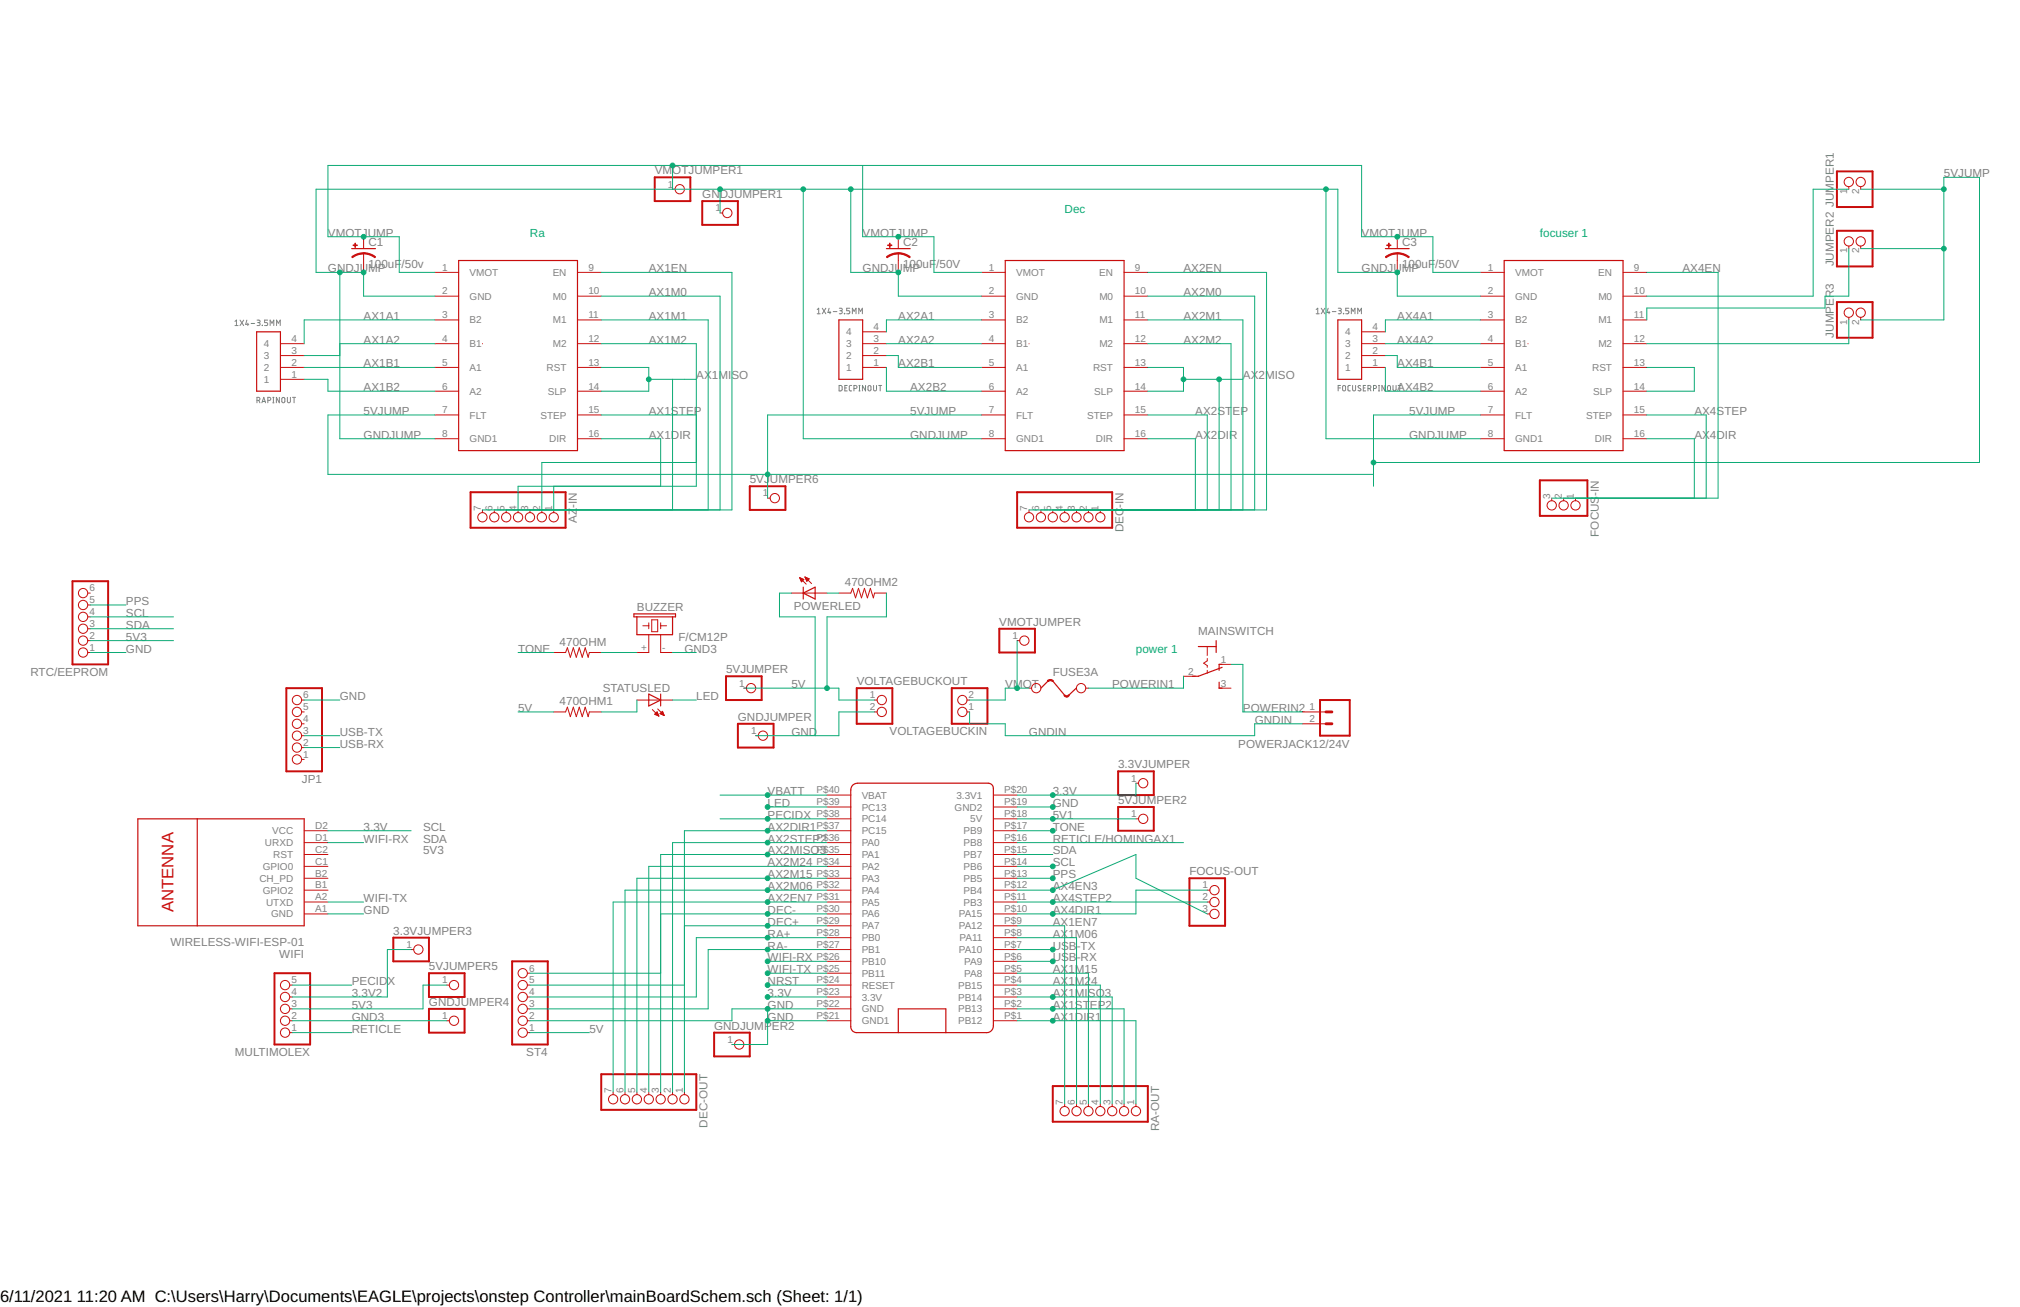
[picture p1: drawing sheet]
<svg xmlns="http://www.w3.org/2000/svg" width="432mm" height="279mm" viewBox="0 0 432 279" stroke-linecap="round" stroke-linejoin="round" font-family="sans-serif">
<g fill="none" stroke="#808080" stroke-width=".21">
<path d="M50.2 68.7l.3-.3v1.2M50.2 69.6h.7M51.3 68.4l.8 1.2M52.1 68.4l-.8 1.2M52.8 68.4l-.3 .9h.7M53 69.1v.5M53.7 69.2h.7M54.9 68.4h.5l.2 .2-.1 .3-.4 .1M55.3 69l.3 .2-.1 .3-.6 .1M56 69.6h.1M57.2 68.4h-.6v.6h.3a.32 .32 0 0 1 .3 .3 .32 .32 0 0 1-.3 .3h-.3M57.7 69.6v-1.2l.4 .7 .4-.7v1.2"/>
<path d="M59.1 69.6v-1.2l.4 .7 .4-.7v1.2M174.7 66.2l.3-.3v1.2M174.7 67.1h.6M175.8 65.9l.7 1.2M176.5 65.9l-.7 1.2M177.2 65.9l-.2 .9h.6M177.4 66.5v.6M178.1 66.6h.8M179.4 65.9h.5l.1 .2-.1 .3h-.4M179.7 66.4l.3 .1v.3l-.1 .2-.5 .1M180.5 67l.1 .1zM181.7 65.9h-.7v.5h.4a.34 .34 0 0 1 .3 .3 .34 .34 0 0 1-.3 .4h-.4"/>
<path d="M182.2 67.1v-1.2l.4 .6 .4-.6v1.2M183.6 67.1v-1.2l.4 .6 .3-.6v1.2M281.3 67.1h.7M281.3 66.2l.4-.3v1.2M282.4 65.9l.8 1.2M283.2 65.9l-.8 1.2M283.9 65.9l-.3 .9h.7M284.1 66.5v.6M284.8 66.6h.8M286.1 65.9h.4l.2 .2-.1 .3h-.4M286.4 66.4l.3 .3v.3l-.6 .1M287.2 67.1h.1"/>
<path d="M288.3 65.9h-.6v.5h.4a.33 .33 0 0 1 .2 .3 .33 .33 0 0 1-.2 .4h-.4M288.9 67.1v-1.2l.4 .6 .3-.6v1.2M290.2 67.1v-1.2l.4 .6 .4-.6v1.2M54.9 85.6l.6-.1v-.4l-.6-.2v1.2M55.3 85.6l.3 .5M56 86.1l.4-1.2 .4 1.2M56.1 85.8h.6M57.3 85.6l.5-.1v-.4l-.5-.2v1.2M58.3 84.9h.3M58.3 86.1h.3M58.4 84.9v1.2M59.7 84.9v1.2l-.6-1.2v1.2"/>
<path d="M60.4 85h.4l.1 .3v.6l-.3 .2-.2-.1-.2-.2zM61.4 84.9v.9l.3 .3 .3-.2 .1-1M62.5 84.9h.7M62.9 84.9v1.2M179.4 82.4h.4l.2 .2v.8l-.2 .1-.4 .1zM180.6 82.9h.4M181.1 82.4h-.5v1.2h.5M182.1 82.4h-.4l-.2 .3 .1 .8 .5 .1M182.5 83.1l.6-.2v-.4l-.6-.1v1.2M183.6 82.4h.3M183.6 83.6h.3M183.7 82.4v1.2"/>
<path d="M185 82.4v1.2l-.6-1.2v1.2M185.7 82.5l.2-.1 .3 .2v.8l-.3 .2-.3-.2zM186.7 82.4l.1 1 .2 .2 .3-.2 .1-1M187.8 82.4h.7M188.2 82.4v1.2M286 82.9h.6M286.6 82.4h-.6v1.2M287.1 82.5l.3-.1 .2 .2v.8l-.2 .2-.4-.2zM288.6 82.4h-.3l-.2 .3v.7l.5 .2M289.1 82.4l.1 1 .2 .2 .4-.2v-1M290.9 82.5l-.4-.1-.2 .3 .6 .5a.33 .33 0 0 1-.2 .4 .33 .33 0 0 1-.4-.2M291.4 82.9h.4"/>
<path d="M291.9 82.4h-.5v1.2h.5M292.4 83.1l.6-.2v-.4l-.6-.1v1.2M292.8 83.1l.3 .5M293.6 83.1l.6-.2v-.4l-.6-.1v1.2M294.7 82.4h.2M294.7 83.6h.2M294.8 82.4v1.2M296.1 82.4v1.2l-.7-1.2v1.2M296.7 82.5h.4l.1 .2v.7l-.2 .2-.3-.1-.1-.3zM297.8 82.4v.8l.2 .4 .4-.2v-1M298.9 82.4h.6M299.2 82.4v1.2"/>
</g>
<g fill="none" stroke="#c90d0c" stroke-width=".21">
<path d="M395.2 39.9v.5M397.7 39.9v.5M77.7 50.6v2.5M77.7 54.2v4M93 58.2h5M123.4 58.2h5.1M143.8 40.4h.5M153.9 45.5h.6M192 50.6v2.5M192 54.2v4M209.8 58.2h5.1M240.3 58.2h5.1"/>
<path d="M298.7 50.6v2.5M298.7 54.2v4M316.5 58.2h5M346.9 58.2h5.1M395.2 52.6v.5M397.7 52.6v.5M59.9 73.5h5.1M59.9 78.5h5.1M59.9 76h5.1M93 63.3h5M93 68.4h5M93 73.5h5"/>
<path d="M93 78.5h5M103.1 73.5h.1M123.4 63.3h5.1M123.4 68.4h5.1M123.4 73.5h5.1M123.4 78.5h5.1M184.4 73.5h5.1M184.4 78.5h5.1M184.4 76h5.1M184.4 70.9h5.1M209.8 63.3h5.1M209.8 68.4h5.1"/>
<path d="M209.8 73.5h5.1M209.8 78.5h5.1M220 73.5h.1M240.3 63.3h5.1M240.3 68.4h5.1M240.3 73.5h5.1M240.3 78.5h5.1M291.1 73.5h5M291.1 78.5h5M291.1 76h5M291.1 70.9h5M316.5 63.3h5"/>
<path d="M316.5 68.4h5M316.5 73.5h5M316.5 78.5h5M326.6 73.5h.1M346.9 63.3h5.1M346.9 68.4h5.1M346.9 73.5h5.1M346.9 78.5h5.1M395.2 67.8v.6M397.7 67.8v.6M59.9 81.1h5.1M93 83.6h5"/>
<path d="M93 88.7h5M93 93.8h5M123.4 83.6h5.1M123.4 88.7h5.1M123.4 93.8h5.1M209.8 83.6h5.1M209.8 88.7h5.1M209.8 93.8h5.1M240.3 83.6h5.1M240.3 88.7h5.1M240.3 93.8h5.1M316.5 83.6h5"/>
<path d="M316.5 88.7h5M316.5 93.8h5M346.9 83.6h5.1M346.9 88.7h5.1M346.9 93.8h5.1M103.1 109v.6M105.7 109v.6M108.2 109v.6M110.7 109v.6M113.3 109v.6M115.8 109v.6M118.4 109v.6"/>
<path d="M164.1 106.5h.5M220 109v.6M222.5 109v.6M225 109v.6M227.6 109v.6M230.1 109v.6M232.7 109v.6M235.2 109v.6M331.7 106.5v.5M334.2 106.5v.5M336.8 106.5v.5M18.8 139.5h.5"/>
<path d="M18.8 126.8h.5M18.8 136.9h.5M18.8 134.4h.5M18.8 131.9h.5M18.8 129.3h.5M118.4 139.5h2.5l.4-1 .6 2 .7-2 .6 2 .6-2 .7 2 .6-2 .6 2 .3-1h2.5M137.4 133.8h1.3M138.7 133.1v1.3M138.7 135.7v3.8h-2.6M139.3 132.5h1.3v2.5h-1.3zM141.2 133.8h1.3M141.2 133.1v1.3"/>
<path d="M141.2 135.7v3.8h2.6M169.2 126.8h7.6M170.9 123.5l1.4 1.4M170.9 123.5l.9 .4-.5 .5zM171 123.6h.2M171 123.7h.5M171.1 123.8h.7M171.2 124h.5M171.2 124.1h.4M171.2 124.2h.3M171.3 124.3h.1M172.1 123.4l1.4 1.4"/>
<path d="M172.1 123.4l.9 .3-.5 .5zM172.1 123.5h.3M172.2 123.6h.5M172.2 123.7h.7M172.3 123.8h.6M172.3 124h.4M172.4 124.1h.2M172.4 124.2h.1M179.3 126.8h2.6l.3-1 .7 2 .6-2 .6 2 .7-2 .6 2 .7-2 .6 2 .2-1h2.6M217.4 136.9h.6M258.1 138.2v1.9M64.5 149.6h.5"/>
<path d="M64.5 152.2h.5M64.5 154.7h.5M64.5 157.3h.5M64.5 159.8h.5M118.4 152.2h2.5l.4-1 .6 2 .7-2 .6 2 .6-2 .7 2 .6-2 .6 2 .3-1h2.5M136.1 149.6h7.7M139.4 151.7l1.4 1.4M140 152.7l.8 .4M140 152.7h.7M140.1 152.6h.5M140.2 152.8h.5M140.2 152.4h.4"/>
<path d="M140.3 152.3h.2M140.5 152.2l-.5 .5M140.5 152.2l.3 .9M140.5 152.2h.1M140.5 152.9h.3M140.6 151.6l1.4 1.4M140.8 153h.1M141.1 152.6h.7M141.1 152.6l.9 .4M141.1 152.6l.5-.5 .4 .9M141.2 152.4h.6M141.4 152.7h.5"/>
<path d="M141.4 152.3h.3M141.5 152.2h.2M141.6 152.1h.1M141.6 152.8h.3M141.9 152.9h.1M159 147.1h.6M161.5 157.3h.6M186.9 149.6h.6M186.9 152.2h.6M206.7 149.6h.6M206.7 152.2h.6M220 147.1h.5"/>
<path d="M232.1 147.1h.6M253 144.6h2.5M258.1 140.8v.5l-.8 .5 .8 .5v.4M258.1 143.3v.6M260.6 147.1h2.5M260.6 142h2.5M278.4 152.2h5M278.4 154.7h5M64.5 162.3h.5M65 177.6h5.1M176.8 177.6h5.1M176.8 175h5.1"/>
<path d="M176.8 172.5h5.1M176.8 170h5.1M212.3 177.6h5.1M212.3 175h5.1M212.3 172.5h5.1M212.3 170h5.1M242.8 175h.6M242.8 167.4h.6M65 195.4h5.1M65 192.8h5.1M65 190.3h5.1M65 187.7h5.1"/>
<path d="M65 185.2h5.1M65 182.7h5.1M65 180.1h5.1M176.8 197.9h5.1M176.8 195.4h5.1M176.8 192.8h5.1M176.8 190.3h5.1M176.8 187.7h5.1M176.8 185.2h5.1M176.8 182.7h5.1M176.8 180.1h5.1M212.3 197.9h5.1"/>
<path d="M212.3 195.4h5.1M212.3 192.8h5.1M212.3 190.3h5.1M212.3 187.7h5.1M212.3 185.2h5.1M212.3 182.7h5.1M212.3 180.1h5.1M258.1 195.4h.5M258.1 192.8h.5M258.1 190.3h.5M61.9 218.2h.6M61.9 215.7h.6"/>
<path d="M61.9 213.1h.6M61.9 210.6h.6M87.9 203h.6M95.5 218.2h.6M95.5 210.6h.6M112.7 218.2h.6M112.7 215.7h.6M112.7 213.1h.6M112.7 210.6h.6M112.7 208h.6M176.8 218.2h5.1M176.8 215.7h5.1"/>
<path d="M176.8 213.1h5.1M176.8 210.6h5.1M176.8 208h5.1M176.8 205.5h5.1M176.8 203h5.1M176.8 200.4h5.1M212.3 218.2h5.1M212.3 215.7h5.1M212.3 213.1h5.1M212.3 210.6h5.1M212.3 208h5.1M212.3 205.5h5.1"/>
<path d="M212.3 203h5.1M212.3 200.4h5.1M61.9 220.7h.6M112.7 220.7h.6M131.1 233.4v.6M133.6 233.4v.6M136.1 233.4v.6M138.7 233.4v.6M141.2 233.4v.6M143.8 233.4v.6M146.3 233.4v.6M156.5 223.3h.5"/>
<path d="M227.6 236v.6M230.1 236v.6M232.7 236v.6M235.2 236v.6M237.7 236v.6M240.3 236v.6M242.8 236v.6"/>
<circle cx="395.2" cy="38.9" r=".99"/>
<circle cx="397.7" cy="38.9" r=".99"/>
<circle cx="145.3" cy="40.4" r=".99"/>
<circle cx="155.5" cy="45.5" r=".99"/>
<circle cx="395.2" cy="51.6" r=".99"/>
<circle cx="397.7" cy="51.6" r=".99"/>
<circle cx="395.2" cy="66.8" r=".99"/>
<circle cx="397.7" cy="66.8" r=".99"/>
<circle cx="103.1" cy="110.6" r=".99"/>
<circle cx="105.7" cy="110.6" r=".99"/>
<circle cx="108.2" cy="110.6" r=".99"/>
<circle cx="110.7" cy="110.6" r=".99"/>
<circle cx="113.3" cy="110.6" r=".99"/>
<circle cx="115.8" cy="110.6" r=".99"/>
<circle cx="118.4" cy="110.6" r=".99"/>
<circle cx="165.6" cy="106.5" r=".99"/>
<circle cx="220" cy="110.6" r=".99"/>
<circle cx="222.5" cy="110.6" r=".99"/>
<circle cx="225" cy="110.6" r=".99"/>
<circle cx="227.6" cy="110.6" r=".99"/>
<circle cx="230.1" cy="110.6" r=".99"/>
<circle cx="232.7" cy="110.6" r=".99"/>
<circle cx="235.2" cy="110.6" r=".99"/>
<circle cx="331.7" cy="108" r=".99"/>
<circle cx="334.2" cy="108" r=".99"/>
<circle cx="336.8" cy="108" r=".99"/>
<circle cx="17.8" cy="129.3" r=".99"/>
<circle cx="17.8" cy="134.4" r=".99"/>
<circle cx="17.8" cy="139.5" r=".99"/>
<circle cx="17.8" cy="136.9" r=".99"/>
<circle cx="17.8" cy="131.9" r=".99"/>
<circle cx="17.8" cy="126.8" r=".99"/>
<circle cx="219" cy="136.9" r=".99"/>
<circle cx="63.5" cy="154.7" r=".99"/>
<circle cx="63.5" cy="152.2" r=".99"/>
<circle cx="63.5" cy="149.6" r=".99"/>
<circle cx="63.5" cy="157.3" r=".99"/>
<circle cx="63.5" cy="159.8" r=".99"/>
<circle cx="160.5" cy="147.1" r=".99"/>
<circle cx="163.1" cy="157.3" r=".99"/>
<circle cx="188.5" cy="149.6" r=".99"/>
<circle cx="188.5" cy="152.2" r=".99"/>
<circle cx="205.7" cy="152.2" r=".99"/>
<circle cx="205.7" cy="149.6" r=".99"/>
<circle cx="221.5" cy="147.1" r=".99"/>
<circle cx="231.1" cy="147.1" r=".99"/>
<circle cx="63.5" cy="162.3" r=".99"/>
<circle cx="244.4" cy="167.4" r=".99"/>
<circle cx="244.4" cy="175" r=".99"/>
<circle cx="259.6" cy="192.8" r=".99"/>
<circle cx="259.6" cy="190.3" r=".99"/>
<circle cx="259.6" cy="195.4" r=".99"/>
<circle cx="60.9" cy="215.7" r=".99"/>
<circle cx="60.9" cy="213.1" r=".99"/>
<circle cx="60.9" cy="210.6" r=".99"/>
<circle cx="60.9" cy="218.2" r=".99"/>
<circle cx="89.4" cy="203" r=".99"/>
<circle cx="97" cy="218.2" r=".99"/>
<circle cx="97" cy="210.6" r=".99"/>
<circle cx="111.7" cy="210.6" r=".99"/>
<circle cx="111.7" cy="218.2" r=".99"/>
<circle cx="111.7" cy="215.7" r=".99"/>
<circle cx="111.7" cy="208" r=".99"/>
<circle cx="111.7" cy="213.1" r=".99"/>
<circle cx="60.9" cy="220.7" r=".99"/>
<circle cx="111.7" cy="220.7" r=".99"/>
<circle cx="131.1" cy="235" r=".99"/>
<circle cx="133.6" cy="235" r=".99"/>
<circle cx="136.1" cy="235" r=".99"/>
<circle cx="138.7" cy="235" r=".99"/>
<circle cx="141.2" cy="235" r=".99"/>
<circle cx="143.8" cy="235" r=".99"/>
<circle cx="146.3" cy="235" r=".99"/>
<circle cx="158" cy="223.3" r=".99"/>
<circle cx="227.6" cy="237.5" r=".99"/>
<circle cx="230.1" cy="237.5" r=".99"/>
<circle cx="232.7" cy="237.5" r=".99"/>
<circle cx="235.2" cy="237.5" r=".99"/>
<circle cx="237.7" cy="237.5" r=".99"/>
<circle cx="240.3" cy="237.5" r=".99"/>
<circle cx="242.8" cy="237.5" r=".99"/>
</g>
<g fill="none" stroke="#c90d0c" stroke-width=".25">
<path d="M75.2 53.1h5.1M98 55.7h25.4v40.6h-25.4zM189.5 53.1h5.1M214.9 55.7h25.4v40.6h-25.4zM296.1 53.1h5.1M321.5 55.7h25.4v40.6h-25.4zM54.9 70.9h5v12.7h-5zM179.3 68.4h5.1v12.7h-5.1zM286 68.4h5.1v12.7h-5.1zM135.5 131.2h8.9v.7h-8.9zM136.1 131.9v3.8h7.7v-3.8M171.7 126.8l2.5-1.3v2.6z"/>
<path d="M171.7 125.5v2.6M256.2 138.2h3.8M260 136.9v2.6M138.7 148.4l2.5 1.2-2.5 1.3zM141.2 148.4v2.5M224 145.6l-1.5 1.5M225 145.6l2.6 3M230.1 147.1l-1.6 1.5M260.6 145.8v1.3h.6M261.2 142.7l-5 1.9h-1.3M261.2 142h-.6v1.3M29.5 175h35.5v22.9h-35.5z"/>
<path d="M42.2 175v22.9M182.2 168l.5-.4 .6-.2h28l.5 .2 .4 .4 .1 .5v50.8l-.3 .9-.5 .4-.6 .1h-27.8l-.8-.2-.3-.5-.1-.5v-50.6zM192 220.7v-5h10.2v5"/>
</g>
<g fill="#c90d0c" stroke="#c90d0c" stroke-width=".21">
<path d="M224 145.4l.5-.1v.2l-.4 .2-.2-.2z" fill-rule="evenodd"/>
<path d="M224.5 145.3l.7 .2-.2 .2-.5-.2z" fill-rule="evenodd"/>
<path d="M228 148.8l.4-.3 .2 .1-.5 .4z" fill-rule="evenodd"/>
<path d="M227.4 148.7l.3-.1 .3 .2v.2z" fill-rule="evenodd"/>
<path d="M77.7 54l1.4 .3 1.2 .6-.2 .2-1.3-.7-1.1-.1z" fill-rule="evenodd"/>
<path d="M75.2 54.9l1.2-.6 1.3-.3v.3l-1 .1-1.4 .7z" fill-rule="evenodd"/>
<path d="M192 54l1.4 .3 1.2 .6-.2 .2-1.4-.7-1-.1z" fill-rule="evenodd"/>
<path d="M189.5 54.9l1.2-.6 1.3-.3v.3l-1 .1-1.4 .7z" fill-rule="evenodd"/>
<path d="M298.7 54l1.4 .3 1.2 .6-.2 .2-1.4-.7-1-.1z" fill-rule="evenodd"/>
<path d="M296.1 54.9l1.2-.6 1.4-.3v.3l-1 .1-1.4 .7z" fill-rule="evenodd"/>
</g>
<g fill="#c90d0c" stroke="#c90d0c" stroke-width=".21">
<path d="M75.5 52.4h.9v.1h-.9z"/>
<path d="M75.9 52h.1v.9h-.1z"/>
<path d="M189.8 52.4h.8v.1h-.8z"/>
<path d="M190.1 52h.2v.9h-.2z"/>
<path d="M296.4 52.4h.9v.1h-.9z"/>
<path d="M296.8 52h.1v.9h-.1z"/>
</g>
<g fill="none" stroke="#c90d0c" stroke-width=".42">
<path d="M140 37.9h7.6v5.1h-7.6zM392.7 36.6h7.6v7.7h-7.6zM150.1 43h7.6v5.1h-7.6zM392.7 49.3h7.6v7.7h-7.6zM392.7 64.6h7.6v7.6h-7.6zM100.6 105.2h20.3v7.6h-20.3zM160.3 103.9h7.6v5.1h-7.6zM217.4 105.2h20.3v7.6h-20.3zM329.2 102.7h10.1v7.6h-10.1zM15.5 124.2h7.6v17.8h-7.6zM213.6 134.4h7.6v5.1h-7.6zM61.2 147.1h7.6v17.8h-7.6z"/>
<path d="M155.2 144.6h7.6v5h-7.6zM157.7 154.7h7.7v5.1h-7.7zM183.1 147.1h7.7v7.6h-7.7zM203.5 147.1h7.6v7.6h-7.6zM282.2 149.6h6.3v7.7h-6.3zM239 172.5h7.6v5.1h-7.6zM239 164.9h7.6v5.1h-7.6zM254.3 187.7h7.6v10.2h-7.6zM58.7 208h7.6v15.3h-7.6zM84.1 200.4h7.6v5.1h-7.6zM91.7 208h7.6v5.1h-7.6zM91.7 215.7h7.6v5h-7.6z"/>
<path d="M109.5 205.5h7.6v17.8h-7.6zM128.5 229.6h20.3v7.7h-20.3zM152.7 220.7h7.6v5.1h-7.6zM225 232.2h20.4v7.6h-20.4z"/>
</g>
<path d="M283.4 154.7h1.3M283.4 152.2h1.3" fill="none" stroke="#c90d0c" stroke-width=".61"/>
<g fill="none" stroke="#0dab76" stroke-width=".21">
<path d="M143.8 35.4v5M184.4 35.4v15.2h15.2v7.6h10.2M72.6 58.2v35.6h20.4M93 58.2h-7.7v-7.6h-15.2v-15.2h221v15.2h15.2v7.6h10.2M128.5 58.2h28v50.8h-53.4M153.9 40.4v5.1M171.7 40.4v53.4h38.1M181.9 40.4v17.8h10.1v5.1h17.8M245.4 58.2h25.3v50.8h-50.7M283.4 40.4v53.4h33.1M352 58.2h15.3v48.3h-35.6M395.2 40.4h-7.6v22.9h-35.6"/>
<path d="M395.2 53.1v10.2h-5.1v2.5h-38.1v2.6M397.7 40.4h17.8M397.7 53.1h17.8M65 78.5h28M65 76h7.6M72.6 73.5h20.4M93 68.4h-28v5.1M93 63.3h-15.3v-5.1h-10.1v-17.8h218.4v17.8h12.7v5.1h17.8M128.5 73.5h20.3v30.4h-38.1v5.1M128.5 78.5h10.2v5.1h-10.2M128.5 68.4h22.9v40.6M128.5 63.3h25.4v45.7"/>
<path d="M189.5 76h2.5v2.5h17.8M189.5 78.5v5.1h20.3M189.5 73.5h20.3M209.8 68.4h-20.3v2.5M245.4 78.5h7.6v5.1h-7.6M245.4 73.5h17.7v35.5M245.4 68.4h20.3v40.6M245.4 63.3h22.8v45.7M296.1 76h2.6v2.5h17.8M296.1 78.5v5.1h20.4M296.1 73.5h20.4M316.5 68.4h-20.4v2.5"/>
<path d="M352 78.5h10.2v5.1h-10.2M395.2 68.4v5.1h-43.2M397.7 68.4h17.8v-30.5h7.6v61h-129.5M65 81.1h5.1v2.5h22.9M93 88.7h-22.9v12.7h223.5M128.5 88.7h20.3M128.5 93.8h12.7v10.1M138.7 81.1h10.1M143.8 81.1v27.9M148.8 98.9h-33v10.1M209.8 88.7h-45.7v17.8M245.4 88.7h12.7v20.3"/>
<path d="M245.4 93.8h10.1v15.2M253 81.1h12.7M260.6 81.1v27.9M316.5 88.7h-22.9v15.2M352 88.7h12.7v17.8M352 93.8h10.2v12.7M118.4 103.9v5.1M19.3 131.9h17.8M19.3 139.5h7.6M19.3 129.3h7.6M19.3 134.4h17.8M19.3 136.9h17.8"/>
<path d="M110.7 139.5h7.7M128.5 139.5h7.6M143.8 139.5h5M169.2 126.8h-2.6v5.1h7.6v25.4M176.8 126.8h2.5M189.5 126.8v5.1h-12.7v15.2M217.4 136.9v10.2M65 157.3h7.6M65 149.6h7.6M65 159.8h7.6M110.7 152.2h7.7M136.1 149.6v2.6h-7.6"/>
<path d="M143.8 149.6h5M159 147.1h20.3v2.5h7.6M186.9 152.2h-7.6v5.1h-17.8M207.3 152.2v2.5h7.6v2.6h53.3v-2.6h10.2M220 147.1h-5.1v2.5h-7.6M253 144.6v2.5h-20.3M263.1 142h2.6v10.2h12.7M70.1 177.6h17.8M153.9 170h22.9M153.9 175h22.9M164.1 172.5h12.7M176.8 177.6h-30.5v55.8"/>
<path d="M217.4 172.5h7.6M217.4 177.6h7.6M217.4 175h25.4M242.8 167.4v2.6h-25.4M70.1 195.4h7.6M70.1 180.1h7.6M70.1 192.8h7.6M141.2 195.4h35.6M146.3 197.9h30.5M176.8 185.2h-38.1v48.2M176.8 180.1h-33v53.3M176.8 182.7h-35.6v50.7"/>
<path d="M176.8 187.7h-40.7v45.7M176.8 192.8h-45.7v40.6M176.8 190.3h-43.2v43.1M217.4 187.7h7.6M217.4 185.2h7.6M217.4 182.7h7.6M217.4 190.3h7.6l17.8-7.6v5l15.3 7.7M217.4 197.9h10.2v38.1M217.4 180.1h35.6M217.4 192.8h40.7M258.1 190.3h-15.3v5.1h-25.4M62.5 218.2h33"/>
<path d="M62.5 210.6h12.7M87.9 203h-5.1v10.1h-20.3M95.5 210.6h-5.1v5.1h-27.9M113.3 210.6h33M113.3 208h27.9M164.1 218.2h12.7M164.1 215.7v7.6h-7.6M164.1 205.5h12.7M164.1 213.1h12.7M164.1 210.6h12.7M164.1 208h12.7M176.8 203h-25.4v12.7h-38.1"/>
<path d="M176.8 215.7h-20.3v2.5h-43.2M176.8 200.4h-28v12.7h-35.5M217.4 215.7h22.9v20.3M217.4 218.2h25.4v17.8M217.4 205.5h7.6M217.4 203h7.6M217.4 213.1h20.3v22.9M217.4 210.6h17.8v25.4M217.4 208h15.3v28M217.4 200.4h12.7v35.6M62.5 220.7h12.7M113.3 220.7h12.7"/>
</g>
<g fill="#0dab76" stroke="#0dab76" stroke-width=".21">
<circle cx="225" cy="172.5" r=".51"/>
<circle cx="164.1" cy="215.7" r=".51"/>
<circle cx="164.1" cy="218.2" r=".51"/>
<circle cx="138.7" cy="81.1" r=".51"/>
<circle cx="225" cy="205.5" r=".51"/>
<circle cx="225" cy="203" r=".51"/>
<circle cx="225" cy="187.7" r=".51"/>
<circle cx="225" cy="185.2" r=".51"/>
<circle cx="225" cy="177.6" r=".51"/>
<circle cx="176.8" cy="147.1" r=".51"/>
<circle cx="225" cy="170" r=".51"/>
<circle cx="164.1" cy="213.1" r=".51"/>
<circle cx="164.1" cy="170" r=".51"/>
<circle cx="164.1" cy="172.5" r=".51"/>
<circle cx="164.1" cy="175" r=".51"/>
<circle cx="253" cy="81.1" r=".51"/>
<circle cx="260.6" cy="81.1" r=".51"/>
<circle cx="164.1" cy="195.4" r=".51"/>
<circle cx="164.1" cy="197.9" r=".51"/>
<circle cx="164.1" cy="205.5" r=".51"/>
<circle cx="164.1" cy="208" r=".51"/>
<circle cx="164.1" cy="210.6" r=".51"/>
<circle cx="217.4" cy="147.1" r=".51"/>
<circle cx="164.1" cy="203" r=".51"/>
<circle cx="164.1" cy="200.4" r=".51"/>
<circle cx="225" cy="175" r=".51"/>
<circle cx="164.1" cy="101.4" r=".51"/>
<circle cx="293.6" cy="98.9" r=".51"/>
<circle cx="415.5" cy="53.1" r=".51"/>
<circle cx="415.5" cy="40.4" r=".51"/>
<circle cx="192" cy="58.2" r=".51"/>
<circle cx="181.9" cy="40.4" r=".51"/>
<circle cx="298.7" cy="58.2" r=".51"/>
<circle cx="153.9" cy="40.4" r=".51"/>
<circle cx="77.7" cy="58.2" r=".51"/>
<circle cx="283.4" cy="40.4" r=".51"/>
<circle cx="171.7" cy="40.4" r=".51"/>
<circle cx="72.6" cy="58.2" r=".51"/>
<circle cx="298.7" cy="50.6" r=".51"/>
<circle cx="77.7" cy="50.6" r=".51"/>
<circle cx="192" cy="50.6" r=".51"/>
<circle cx="143.8" cy="35.4" r=".51"/>
<circle cx="164.1" cy="177.6" r=".51"/>
<circle cx="164.1" cy="180.1" r=".51"/>
<circle cx="164.1" cy="182.7" r=".51"/>
<circle cx="164.1" cy="187.7" r=".51"/>
<circle cx="164.1" cy="190.3" r=".51"/>
<circle cx="164.1" cy="192.8" r=".51"/>
<circle cx="225" cy="218.2" r=".51"/>
<circle cx="225" cy="215.7" r=".51"/>
<circle cx="225" cy="213.1" r=".51"/>
<circle cx="225" cy="195.4" r=".51"/>
<circle cx="225" cy="192.8" r=".51"/>
<circle cx="225" cy="190.3" r=".51"/>
</g>
<text font-size="3.6" fill="#c90d0c" x="37.1" y="195" transform="rotate(-90 37.1 195)">ANTENNA</text>
<g font-size="3.5">
<text x="0" y="278.4">6/11/2021</text>
<text x="16.4" y="278.4">11:20 AM C:\Users\Harry\Documents\EAGLE\projects\onstep Controller\mainBoardSchem.sch (Sheet: 1/1)</text>
</g>
<g font-size="2.5" fill="#808080">
<text x="140" y="37.3">VMOTJUMPER1</text>
<text x="415.5" y="37.9">5VJUM</text>
<text x="423.7" y="37.9">P</text>
<text x="150.1" y="42.4">GNDJUMPER1</text>
<text x="70.1" y="50.6">VMOTJUMP</text>
<text x="78.7" y="52.5">C1</text>
<text x="184.4" y="50.6">VMOTJUMP</text>
<text x="193" y="52.5">C2</text>
<text x="291.1" y="50.6">VMOTJUMP</text>
<text x="299.7" y="52.5">C3</text>
<text x="70.1" y="58.2">GNDJUMP</text>
<text x="78.7" y="57.3">100uF</text>
<text x="85.9" y="57.3">/50v</text>
<text x="138.7" y="58.2">AX1EN</text>
<text x="184.4" y="58.2">GNDJUMP</text>
<text x="193" y="57.3">100uF</text>
<text x="200.1" y="57.3">/50V</text>
<text x="253" y="58.2">AX2EN</text>
<text x="291.1" y="58.2">GNDJUMP</text>
<text x="299.7" y="57.3">100uF</text>
<text x="306.8" y="57.3">/50V</text>
<text x="359.6" y="58.2">AX4EN</text>
<text x="392" y="57" transform="rotate(-90 392 57)">JUMPER2 JUMPER1</text>
<text x="138.7" y="63.3">AX1M0</text>
<text x="253" y="63.3">AX2M0</text>
<text x="77.7" y="68.4">AX1A1</text>
<text x="138.7" y="68.4">AX1M1</text>
<text x="192" y="68.4">AX2A1</text>
<text x="253" y="68.4">AX2M1</text>
<text x="298.7" y="68.4">AX4A1</text>
<text x="77.7" y="73.5">AX1A2</text>
<text x="138.7" y="73.5">AX1M2</text>
<text x="192" y="73.5">AX2A2</text>
<text x="253" y="73.5">AX2M2</text>
<text x="298.7" y="73.5">AX4A2</text>
<text x="392" y="72.2" transform="rotate(-90 392 72.2)">JUMPER3</text>
<text x="77.7" y="83.6">AX1B2</text>
<text x="77.7" y="78.5">AX1B1</text>
<text x="148.8" y="81.1">AX1MISO</text>
<text x="192" y="78.5">AX2B1</text>
<text x="194.6" y="83.6">AX2B2</text>
<text x="265.7" y="81.1">AX2MISO</text>
<text x="298.7" y="78.5">AX4B1</text>
<text x="298.7" y="83.6">AX4B2</text>
<text x="77.7" y="88.7">5VJUMP</text>
<text x="138.7" y="88.7">AX1STEP</text>
<text x="194.6" y="88.7">5VJUMP</text>
<text x="255.5" y="88.7">AX2ST</text>
<text x="263.5" y="88.7">EP</text>
<text x="301.2" y="88.7">5VJUMP</text>
<text x="362.2" y="88.7">AX4STEP</text>
<text x="77.7" y="93.8">GNDJUMP</text>
<text x="138.7" y="93.8">AX1DIR</text>
<text x="194.6" y="93.8">GNDJUMP</text>
<text x="255.5" y="93.8">AX2DIR</text>
<text x="301.2" y="93.8">GNDJUMP</text>
<text x="362.2" y="93.8">AX4DIR</text>
<text x="160.3" y="103.3">5VJ</text>
<text x="164.6" y="103.3">UMPER6</text>
<text x="341.7" y="106" transform="rotate(-90 341.7 106)">-IN</text>
<text x="123.3" y="111.7" transform="rotate(-90 123.3 111.7)">AZ</text>
<text x="123.3" y="108.5" transform="rotate(-90 123.3 108.5)">-IN</text>
<text x="240.1" y="113.8" transform="rotate(-90 240.1 113.8)">DEC</text>
<text x="240.1" y="108.5" transform="rotate(-90 240.1 108.5)">-IN</text>
<text x="341.7" y="114.7" transform="rotate(-90 341.7 114.7)">FOCUS</text>
<text x="180.6" y="125.3">470OHM2</text>
<text x="26.9" y="129.3">PPS</text>
<text x="26.9" y="131.9">SCL</text>
<text x="136.1" y="130.6">BUZZER</text>
<text x="169.7" y="130.3">POWERLED</text>
<text x="26.9" y="134.4">SDA</text>
<text x="26.9" y="137">5V3</text>
<text x="119.6" y="138">470OHM</text>
<text x="145" y="137">F/CM12P</text>
<text x="213.6" y="133.8">VMOTJUMPER</text>
<text x="256.1" y="135.7">MAINSWITCH</text>
<text x="26.9" y="139.5">GND</text>
<text x="110.7" y="139.5">TONE</text>
<text x="146.3" y="139.5">GND3</text>
<text x="155.2" y="143.9">5VJUMPER</text>
<text x="6.5" y="144.4">RTC/EEPROM</text>
<text x="72.6" y="149.6">GND</text>
<text x="128.9" y="147.9">STATUSLED</text>
<text x="148.8" y="149.6">LED</text>
<text x="169.2" y="147.1">5V</text>
<text x="183.1" y="146.5">VOLTAGEBUCKOUT</text>
<text x="214.9" y="147.1">VMOT</text>
<text x="225" y="144.6">FUSE3A</text>
<text x="237.7" y="147.1">POWERIN1</text>
<text x="110.7" y="152.2">5V</text>
<text x="119.6" y="150.7">470OHM1</text>
<text x="157.7" y="154.1">GNDJUMPER</text>
<text x="265.7" y="152.2">POWERIN2</text>
<text x="268.2" y="154.7">GNDIN</text>
<text x="72.6" y="159.8">USB-RX</text>
<text x="72.6" y="157.3">USB-TX</text>
<text x="169.2" y="157.3">GND</text>
<text x="190.2" y="157.1">VOLTAGEBUCKIN</text>
<text x="220" y="157.3">GNDIN</text>
<text x="264.7" y="159.8">POWERJACK12/24V</text>
<text x="64.5" y="167.3">JP1</text>
<text x="239" y="164.3">3.3VJUMPER</text>
<text x="164.1" y="170">VBATT</text>
<text x="164.1" y="172.5">LED</text>
<text x="225" y="172.5">GND</text>
<text x="225" y="170">3.3V</text>
<text x="239" y="171.9">5VJUMPER2</text>
<text x="77.7" y="177.6">3.3V</text>
<text x="90.4" y="177.6">SCL</text>
<text x="164.1" y="175">PECIDX</text>
<text x="164.1" y="177.6">AX2DIR1</text>
<text x="225" y="177.6">TONE</text>
<text x="225" y="175">5V1</text>
<text x="77.7" y="180.1">WIFI-RX</text>
<text x="90.4" y="180.1">SDA</text>
<text x="90.4" y="182.7">5V3</text>
<text x="164.1" y="180.1">AX2STEP2</text>
<text x="164.1" y="182.7">AX2MISO3</text>
<text x="164.1" y="185.2">AX2M24</text>
<text x="225" y="185.2">SCL</text>
<text x="225" y="182.7">SDA</text>
<text x="225" y="180.1">RETICLE/HOMINGAX1</text>
<text x="164.1" y="187.7">AX2M15</text>
<text x="164.1" y="190.3">AX2M06</text>
<text x="225" y="187.7">PPS</text>
<text x="225" y="190.3">AX4EN3</text>
<text x="254.2" y="187.1">FOCUS-OUT</text>
<text x="77.7" y="195.4">GND</text>
<text x="77.7" y="192.8">WIFI-TX</text>
<text x="164.1" y="195.4">DEC-</text>
<text x="164.1" y="197.9">DEC+</text>
<text x="164.1" y="192.8">AX2EN7</text>
<text x="225" y="197.9">AX1EN7</text>
<text x="225" y="195.4">AX4DIR1</text>
<text x="225" y="192.8">AX4STEP2</text>
<text x="36.4" y="202.2">WIRELESS-WIFI-ESP-01</text>
<text x="84.1" y="199.8">3.3VJUMPER3</text>
<text x="164.1" y="203">RA-</text>
<text x="164.1" y="200.4">RA+</text>
<text x="225" y="203">USB</text>
<text x="225" y="200.4">AX1M06</text>
<text x="230.2" y="203">-TX</text>
<text x="59.7" y="204.8">WIFI</text>
<text x="91.7" y="207.4">5VJUMPER5</text>
<text x="164.1" y="205.5">WIFI-RX</text>
<text x="164.1" y="208.1">WIFI-TX</text>
<text x="225" y="205.5">USB</text>
<text x="225" y="208.1">AX1M1</text>
<text x="230.2" y="205.5">-RX</text>
<text x="233.2" y="208.1">5</text>
<text x="75.2" y="210.6">PECID</text>
<text x="75.2" y="215.7">5V3</text>
<text x="75.2" y="213.1">3.3V2</text>
<text x="82.8" y="210.6">X</text>
<text x="91.7" y="215">GNDJUMPER4</text>
<text x="164.1" y="215.7">GND</text>
<text x="164.1" y="213.1">3.3V</text>
<text x="164.1" y="210.6">NRST</text>
<text x="225" y="215.7">AX1ST</text>
<text x="225" y="213.1">AX1MISO3</text>
<text x="225" y="210.6">AX1M2</text>
<text x="233" y="215.7">EP2</text>
<text x="233.2" y="210.6">4</text>
<text x="75.2" y="220.8">RETICLE</text>
<text x="75.2" y="218.2">GND3</text>
<text x="126" y="220.8">5V</text>
<text x="152.7" y="220.1">GNDJUMPER2</text>
<text x="164.1" y="218.2">GND</text>
<text x="225" y="218.2">AX1DIR1</text>
<text x="50.2" y="225.7">MULTIMOLEX</text>
<text x="112.5" y="225.7">ST4</text>
<text x="151.3" y="241" transform="rotate(-90 151.3 241)">DEC-OUT</text>
<text x="247.8" y="241.8" transform="rotate(-90 247.8 241.8)">RA-OUT</text>
</g>
<g font-size="2.5" fill="#0dab76">
<text x="227.6" y="45.5">Dec</text>
<text x="113.3" y="50.6">Ra</text>
<text x="329.2" y="50.6">focuser 1</text>
<text x="242.8" y="139.5">power 1</text>
</g>
<g font-size="2.1" fill="#808080">
<text x="142.8" y="40.1">1</text>
<text x="394.8" y="41.4" transform="rotate(-90 394.8 41.4)">1</text>
<text x="397.4" y="41.4" transform="rotate(-90 397.4 41.4)">2</text>
<text x="152.9" y="45.2">1</text>
<text x="94.5" y="57.9">1</text>
<text x="100.4" y="59">VMOT</text>
<text x="118.1" y="59">EN</text>
<text x="125.8" y="57.9">9</text>
<text x="211.4" y="57.9">1</text>
<text x="217.2" y="59">VMOT</text>
<text x="235" y="59">EN</text>
<text x="242.6" y="57.9">9</text>
<text x="318" y="57.9">1</text>
<text x="323.9" y="59">VMOT</text>
<text x="341.6" y="59">EN</text>
<text x="349.3" y="57.9">9</text>
<text x="394.8" y="54.1" transform="rotate(-90 394.8 54.1)">1</text>
<text x="397.4" y="54.1" transform="rotate(-90 397.4 54.1)">2</text>
<text x="94.5" y="63">2</text>
<text x="100.4" y="64.1">GND</text>
<text x="118.2" y="64.1">M0</text>
<text x="125.8" y="63">10</text>
<text x="211.4" y="63">2</text>
<text x="217.2" y="64.1">GND</text>
<text x="235" y="64.1">M0</text>
<text x="242.6" y="63">10</text>
<text x="318" y="63">2</text>
<text x="323.9" y="64.1">GND</text>
<text x="341.7" y="64.1">M0</text>
<text x="349.3" y="63">10</text>
<text x="94.5" y="68">3</text>
<text x="100.4" y="69.1">B2</text>
<text x="118.2" y="69.1">M1</text>
<text x="125.8" y="68">11</text>
<text x="180.9" y="71.7">4</text>
<text x="186.7" y="70.6">4</text>
<text x="211.4" y="68">3</text>
<text x="217.2" y="69.1">B2</text>
<text x="235" y="69.1">M1</text>
<text x="242.6" y="68">11</text>
<text x="287.5" y="71.7">4</text>
<text x="293.4" y="70.6">4</text>
<text x="318" y="68">3</text>
<text x="323.9" y="69.1">B2</text>
<text x="341.7" y="69.1">M1</text>
<text x="349.3" y="68">11</text>
<text x="394.8" y="69.4" transform="rotate(-90 394.8 69.4)">1</text>
<text x="397.4" y="69.4" transform="rotate(-90 397.4 69.4)">2</text>
<text x="56.4" y="76.8">3</text>
<text x="56.4" y="74.2">4</text>
<text x="62.3" y="75.7">3</text>
<text x="62.3" y="73.1">4</text>
<text x="94.5" y="73.1">4</text>
<text x="100.4" y="74.2">B1</text>
<text x="118.2" y="74.2">M2</text>
<text x="125.8" y="73.1">12</text>
<text x="180.9" y="76.8">2</text>
<text x="180.9" y="74.2">3</text>
<text x="186.7" y="75.7">2</text>
<text x="186.7" y="73.1">3</text>
<text x="211.4" y="73.1">4</text>
<text x="217.2" y="74.2">B1</text>
<text x="235" y="74.2">M2</text>
<text x="242.6" y="73.1">12</text>
<text x="287.5" y="76.8">2</text>
<text x="287.5" y="74.2">3</text>
<text x="293.4" y="75.7">2</text>
<text x="293.4" y="73.1">3</text>
<text x="318" y="73.1">4</text>
<text x="323.9" y="74.2">B1</text>
<text x="341.7" y="74.2">M2</text>
<text x="349.3" y="73.1">12</text>
<text x="56.4" y="81.8">1</text>
<text x="56.4" y="79.3">2</text>
<text x="62.3" y="80.7">1</text>
<text x="62.3" y="78.2">2</text>
<text x="94.5" y="78.2">5</text>
<text x="94.5" y="83.3">6</text>
<text x="100.4" y="79.3">A1</text>
<text x="116.8" y="79.3">RST</text>
<text x="125.8" y="83.3">14</text>
<text x="125.8" y="78.2">13</text>
<text x="180.9" y="79.3">1</text>
<text x="186.7" y="78.2">1</text>
<text x="211.4" y="78.2">5</text>
<text x="211.4" y="83.3">6</text>
<text x="217.2" y="79.3">A1</text>
<text x="233.7" y="79.3">RST</text>
<text x="242.6" y="83.3">14</text>
<text x="242.6" y="78.2">13</text>
<text x="287.5" y="79.3">1</text>
<text x="293.4" y="78.2">1</text>
<text x="318" y="78.2">5</text>
<text x="318" y="83.3">6</text>
<text x="323.9" y="79.3">A1</text>
<text x="340.3" y="79.3">RST</text>
<text x="349.3" y="83.3">14</text>
<text x="349.3" y="78.2">13</text>
<text x="94.5" y="88.3">7</text>
<text x="100.4" y="84.4">A2</text>
<text x="100.4" y="89.5">FLT</text>
<text x="115.5" y="89.5">STEP</text>
<text x="117.1" y="84.4">SLP</text>
<text x="125.8" y="88.3">15</text>
<text x="211.4" y="88.3">7</text>
<text x="217.2" y="84.4">A2</text>
<text x="217.2" y="89.5">FLT</text>
<text x="232.4" y="89.5">STEP</text>
<text x="233.9" y="84.4">SLP</text>
<text x="242.6" y="88.3">15</text>
<text x="318" y="88.3">7</text>
<text x="323.9" y="84.4">A2</text>
<text x="323.9" y="89.5">FLT</text>
<text x="339" y="89.5">STEP</text>
<text x="340.6" y="84.4">SLP</text>
<text x="349.3" y="88.3">15</text>
<text x="94.5" y="93.4">8</text>
<text x="100.4" y="94.5">GND1</text>
<text x="117.4" y="94.5">DIR</text>
<text x="125.8" y="93.4">16</text>
<text x="211.4" y="93.4">8</text>
<text x="217.2" y="94.5">GND1</text>
<text x="234.3" y="94.5">DIR</text>
<text x="242.6" y="93.4">16</text>
<text x="318" y="93.4">8</text>
<text x="323.9" y="94.5">GND1</text>
<text x="340.9" y="94.5">DIR</text>
<text x="349.3" y="93.4">16</text>
<text x="163.1" y="106.1">1</text>
<text x="331.4" y="106.7" transform="rotate(-90 331.4 106.7)">3</text>
<text x="333.9" y="106.7" transform="rotate(-90 333.9 106.7)">2</text>
<text x="336.4" y="106.7" transform="rotate(-90 336.4 106.7)">1</text>
<text x="102.8" y="109.2" transform="rotate(-90 102.8 109.2)">7</text>
<text x="105.3" y="109.2" transform="rotate(-90 105.3 109.2)">6</text>
<text x="107.8" y="109.2" transform="rotate(-90 107.8 109.2)">5</text>
<text x="110.4" y="109.2" transform="rotate(-90 110.4 109.2)">4</text>
<text x="112.9" y="109.2" transform="rotate(-90 112.9 109.2)">3</text>
<text x="115.5" y="109.2" transform="rotate(-90 115.5 109.2)">2</text>
<text x="118" y="109.2" transform="rotate(-90 118 109.2)">1</text>
<text x="219.6" y="109.2" transform="rotate(-90 219.6 109.2)">7</text>
<text x="222.1" y="109.2" transform="rotate(-90 222.1 109.2)">6</text>
<text x="224.7" y="109.2" transform="rotate(-90 224.7 109.2)">5</text>
<text x="227.2" y="109.2" transform="rotate(-90 227.2 109.2)">4</text>
<text x="229.8" y="109.2" transform="rotate(-90 229.8 109.2)">3</text>
<text x="232.3" y="109.2" transform="rotate(-90 232.3 109.2)">2</text>
<text x="234.8" y="109.2" transform="rotate(-90 234.8 109.2)">1</text>
<text x="19.1" y="131.5">4</text>
<text x="19.1" y="129">5</text>
<text x="19.1" y="126.4">6</text>
<text x="19.1" y="136.6">2</text>
<text x="19.1" y="134.1">3</text>
<text x="216.4" y="136.6">1</text>
<text x="19.1" y="139.1">1</text>
<text x="137.1" y="139.1">+</text>
<text x="141.6" y="139.1">-</text>
<text x="260.9" y="141.7">1</text>
<text x="64.8" y="149.3">6</text>
<text x="158" y="146.8">1</text>
<text x="186" y="149.3">1</text>
<text x="207.1" y="149.3">2</text>
<text x="254" y="144.2">2</text>
<text x="260.9" y="146.8">3</text>
<text x="64.8" y="154.4">4</text>
<text x="64.8" y="151.8">5</text>
<text x="186" y="151.8">2</text>
<text x="207.1" y="151.8">1</text>
<text x="279.9" y="151.8">1</text>
<text x="279.9" y="154.4">2</text>
<text x="64.8" y="162">1</text>
<text x="64.8" y="159.5">2</text>
<text x="64.8" y="156.9">3</text>
<text x="160.6" y="156.9">1</text>
<text x="241.8" y="167.1">1</text>
<text x="174.5" y="172.1">P$39</text>
<text x="174.5" y="169.6">P$40</text>
<text x="184.2" y="173.3">PC13</text>
<text x="184.2" y="170.7">VBAT</text>
<text x="204.1" y="173.3">GND2</text>
<text x="204.4" y="170.7">3.3V1</text>
<text x="214.7" y="172.1">P$19</text>
<text x="214.7" y="169.6">P$20</text>
<text x="58.2" y="178.3">VCC</text>
<text x="67.4" y="179.8">D1</text>
<text x="67.4" y="177.2">D2</text>
<text x="174.5" y="179.8">P$36</text>
<text x="174.5" y="177.2">P$37</text>
<text x="174.5" y="174.7">P$38</text>
<text x="184.2" y="178.3">PC15</text>
<text x="184.2" y="175.8">PC14</text>
<text x="206" y="178.3">PB9</text>
<text x="207.4" y="175.8">5V</text>
<text x="214.7" y="179.8">P$16</text>
<text x="214.7" y="177.2">P$17</text>
<text x="214.7" y="174.7">P$18</text>
<text x="241.8" y="174.7">1</text>
<text x="56.2" y="186">GPIO0</text>
<text x="56.6" y="180.9">URXD</text>
<text x="58.4" y="183.4">RST</text>
<text x="67.4" y="184.8">C1</text>
<text x="67.4" y="182.3">C2</text>
<text x="174.5" y="184.8">P$34</text>
<text x="174.5" y="182.3">P$35</text>
<text x="184.2" y="186">PA2</text>
<text x="184.2" y="183.4">PA1</text>
<text x="184.2" y="180.9">PA0</text>
<text x="206" y="186">PB6</text>
<text x="206" y="183.4">PB7</text>
<text x="206" y="180.9">PB8</text>
<text x="214.7" y="184.8">P$14</text>
<text x="214.7" y="182.3">P$15</text>
<text x="55.5" y="188.5">CH_PD</text>
<text x="56.2" y="191">GPIO2</text>
<text x="67.4" y="189.9">B1</text>
<text x="67.4" y="187.4">B2</text>
<text x="174.5" y="189.9">P$32</text>
<text x="174.5" y="187.4">P$33</text>
<text x="184.2" y="191">PA4</text>
<text x="184.2" y="188.5">PA3</text>
<text x="206" y="191">PB4</text>
<text x="206" y="188.5">PB5</text>
<text x="214.7" y="189.9">P$12</text>
<text x="214.7" y="187.4">P$13</text>
<text x="257.1" y="189.9">1</text>
<text x="56.9" y="193.6">UTXD</text>
<text x="57.9" y="196.1">GND</text>
<text x="67.4" y="195">A1</text>
<text x="67.4" y="192.5">A2</text>
<text x="174.5" y="197.5">P$29</text>
<text x="174.5" y="195">P$30</text>
<text x="174.5" y="192.5">P$31</text>
<text x="184.2" y="196.1">PA6</text>
<text x="184.2" y="193.6">PA5</text>
<text x="204.9" y="196.1">PA15</text>
<text x="206" y="193.6">PB3</text>
<text x="214.7" y="197.5">P$9</text>
<text x="214.7" y="195">P$10</text>
<text x="214.7" y="192.5">P$11</text>
<text x="257.1" y="192.5">2</text>
<text x="257.1" y="195">3</text>
<text x="86.9" y="202.6">1</text>
<text x="174.5" y="202.6">P$27</text>
<text x="174.5" y="200.1">P$28</text>
<text x="184.2" y="203.7">PB1</text>
<text x="184.2" y="201.2">PB0</text>
<text x="184.2" y="198.7">PA7</text>
<text x="204.9" y="203.7">PA10</text>
<text x="204.9" y="198.7">PA12</text>
<text x="205.1" y="201.2">PA11</text>
<text x="214.7" y="202.6">P$7</text>
<text x="214.7" y="200.1">P$8</text>
<text x="113.1" y="207.7">6</text>
<text x="174.5" y="207.7">P$25</text>
<text x="174.5" y="205.2">P$26</text>
<text x="184.2" y="208.8">PB11</text>
<text x="184.2" y="206.3">PB10</text>
<text x="206.1" y="208.8">PA8</text>
<text x="206.1" y="206.3">PA9</text>
<text x="214.7" y="207.7">P$5</text>
<text x="214.7" y="205.2">P$6</text>
<text x="62.3" y="215.3">3</text>
<text x="62.3" y="212.8">4</text>
<text x="62.3" y="210.2">5</text>
<text x="94.5" y="210.2">1</text>
<text x="113.1" y="215.3">3</text>
<text x="113.1" y="212.8">4</text>
<text x="113.1" y="210.2">5</text>
<text x="174.5" y="215.3">P$22</text>
<text x="174.5" y="212.8">P$23</text>
<text x="174.5" y="210.2">P$24</text>
<text x="184.2" y="213.9">3.3V</text>
<text x="184.2" y="211.4">RESET</text>
<text x="204.8" y="213.9">PB14</text>
<text x="204.8" y="211.4">PB15</text>
<text x="214.7" y="215.3">P$2</text>
<text x="214.7" y="212.8">P$3</text>
<text x="214.7" y="210.2">P$4</text>
<text x="62.3" y="220.4">1</text>
<text x="62.3" y="217.9">2</text>
<text x="94.5" y="217.9">1</text>
<text x="113.1" y="220.4">1</text>
<text x="113.1" y="217.9">2</text>
<text x="174.5" y="217.9">P$21</text>
<text x="184.2" y="219">GND1</text>
<text x="184.2" y="216.4">GND</text>
<text x="204.8" y="219">PB12</text>
<text x="204.8" y="216.4">PB13</text>
<text x="214.7" y="217.9">P$1</text>
<text x="155.5" y="222.9">1</text>
<text x="130.7" y="233.7" transform="rotate(-90 130.7 233.7)">7</text>
<text x="133.2" y="233.7" transform="rotate(-90 133.2 233.7)">6</text>
<text x="135.8" y="233.7" transform="rotate(-90 135.8 233.7)">5</text>
<text x="138.3" y="233.7" transform="rotate(-90 138.3 233.7)">4</text>
<text x="140.9" y="233.7" transform="rotate(-90 140.9 233.7)">3</text>
<text x="143.4" y="233.7" transform="rotate(-90 143.4 233.7)">2</text>
<text x="145.9" y="233.7" transform="rotate(-90 145.9 233.7)">1</text>
<text x="227.2" y="236.2" transform="rotate(-90 227.2 236.2)">7</text>
<text x="229.8" y="236.2" transform="rotate(-90 229.8 236.2)">6</text>
<text x="232.3" y="236.2" transform="rotate(-90 232.3 236.2)">5</text>
<text x="234.8" y="236.2" transform="rotate(-90 234.8 236.2)">4</text>
<text x="237.4" y="236.2" transform="rotate(-90 237.4 236.2)">3</text>
<text x="239.9" y="236.2" transform="rotate(-90 239.9 236.2)">2</text>
<text x="242.5" y="236.2" transform="rotate(-90 242.5 236.2)">1</text>
</g>
</svg>
